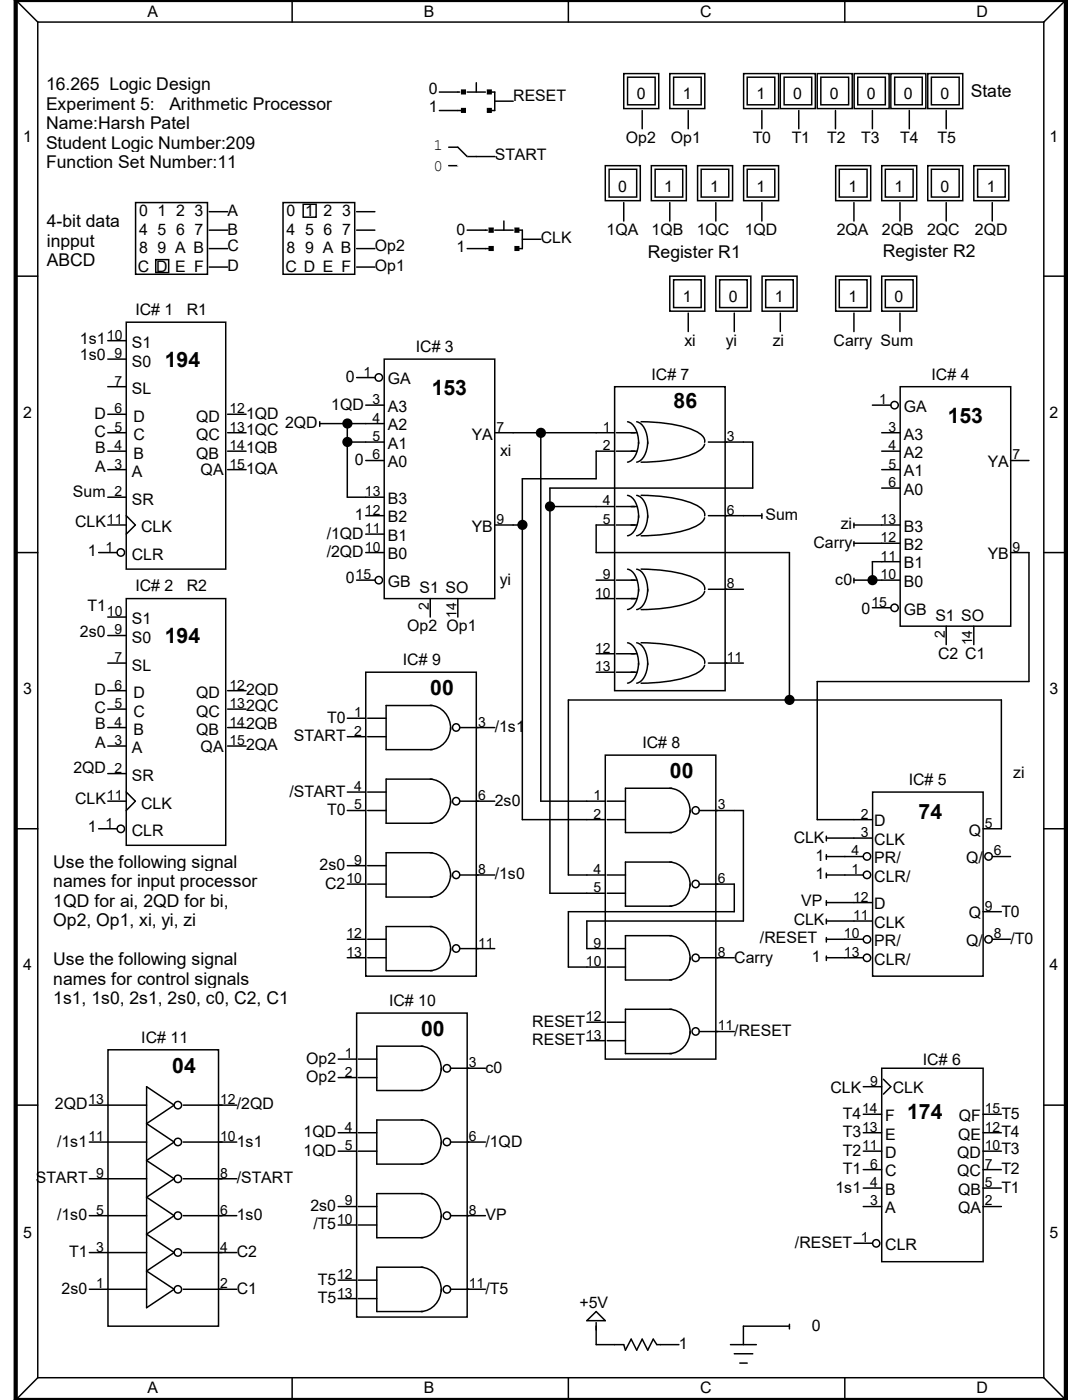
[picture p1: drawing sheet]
<svg xmlns="http://www.w3.org/2000/svg" width="216mm" height="279mm" viewBox="0 0 216 279" stroke-linecap="round" stroke-linejoin="round" font-family="sans-serif">
<g fill="none" stroke="#000" stroke-width=".3">
<path d="M3.1 0l4.4 4.4M7.5 4.4h200.8M7.5 4.4v270.6M58.3 0v4.4M113.4 0v4.4M168.6 0v4.4M208.3 4.4v270.6M212.7 0l-4.4 4.4M3.1 55.1h4.4M208.3 55.1h4.3M3.1 110.3h4.4M208.3 110.3h4.3"/>
<path d="M3.1 165.4h4.4M208.3 165.4h4.3M3.1 220.6h4.4M208.3 220.6h4.3M7.5 275l-4.4 4.4M7.5 275h200.8M58.3 275v4.4M113.4 275v4.4M168.6 275v4.4M208.3 275l4.4 4.4"/>
</g>
<path d="M3.1 0h209.6v279.4h-209.6z" fill="none" stroke="#000" stroke-width=".85"/>
<g fill="#fff">
<path d="M9.2 14.9h32.9v3.9h-32.9z"/>
<path d="M9.2 18.8h57.2v3.9h-57.2z"/>
<path d="M9.2 22.7h28.7v3.9h-28.7z"/>
<path d="M9.2 26.6h41.8v3.9h-41.8z"/>
<path d="M9.2 30.5h38.1v3.9h-38.1z"/>
<path d="M10.6 170.1h36.8v3.8h-36.8z"/>
<path d="M10.6 173.9h40.8v3.9h-40.8z"/>
<path d="M10.6 177.8h35v3.9h-35z"/>
<path d="M10.6 181.7h28.5v3.9h-28.5z"/>
<path d="M10.6 189.5h36.8v3.9h-36.8z"/>
<path d="M10.6 193.4h39.2v3.9h-39.2z"/>
<path d="M10.6 197.3h47.1v3.9h-47.1z"/>
<path d="M193.7 16.2h8.2v3.9h-8.2z"/>
<path d="M9.4 42.2h14.6v3.9h-14.6z"/>
<path d="M9.4 46.1h9.5v3.9h-9.5z"/>
<path d="M9.4 50h9.7v3.9h-9.7z"/>
<path d="M176.1 48.1h18.6v3.9h-18.6z"/>
<path d="M129.3 48.4h18.5v3.9h-18.5z"/>
</g>
<g fill="none" stroke="#000" stroke-width=".3">
<path d="M124.5 14.7h6.9v7h-6.9zM125.2 15.4h5.5v5.5h-5.5zM133.6 14.7h7v7h-7zM134.4 15.4h5.5v5.5h-5.5zM148.4 14.7h7v7h-7zM149.1 15.4h5.5v5.5h-5.5zM155.7 14.7h7v7h-7zM156.5 15.4h5.5v5.5h-5.5zM163.1 14.7h7v7h-7zM163.8 15.4h5.5v5.5h-5.5zM170.4 14.7h7v7h-7zM171.2 15.4h5.5v5.5h-5.5z"/>
<path d="M177.8 14.7h6.9v7h-6.9zM178.5 15.4h5.5v5.5h-5.5zM185.1 14.7h7v7h-7zM185.8 15.4h5.6v5.5h-5.6zM120.8 33.1h7v6.9h-7zM121.5 33.8h5.5v5.5h-5.5zM130 33.1h6.9v6.9h-6.9zM130.7 33.8h5.5v5.5h-5.5zM139.2 33.1h7v6.9h-7zM139.9 33.8h5.5v5.5h-5.5zM148.4 33.1h7v6.9h-7zM149.1 33.8h5.5v5.5h-5.5z"/>
<path d="M166.8 33.1h6.9v6.9h-6.9zM167.5 33.8h5.5v5.5h-5.5zM175.9 33.1h7v6.9h-7zM176.7 33.8h5.5v5.5h-5.5zM185.1 33.1h7v6.9h-7zM185.8 33.8h5.6v5.5h-5.6zM194.3 33.1h7v6.9h-7zM195.1 33.8h5.5v5.5h-5.5z"/>
</g>
<g fill="#fff" stroke="#fff" stroke-width=".3">
<path d="M122.3 34.5h4v4.1h-4z" fill-rule="evenodd"/>
<path d="M131.4 34.5h4.1v4.1h-4.1z" fill-rule="evenodd"/>
<path d="M140.6 34.5h4.1v4.1h-4.1z" fill-rule="evenodd"/>
<path d="M149.8 34.5h4.1v4.1h-4.1z" fill-rule="evenodd"/>
<path d="M168.2 34.5h4.1v4.1h-4.1z" fill-rule="evenodd"/>
<path d="M177.4 34.5h4v4.1h-4z" fill-rule="evenodd"/>
<path d="M186.6 34.5h4v4.1h-4z" fill-rule="evenodd"/>
<path d="M195.8 34.5h4v4.1h-4z" fill-rule="evenodd"/>
<path d="M125.9 16.1h4.1v4.1h-4.1z" fill-rule="evenodd"/>
<path d="M135.1 16.1h4.1v4.1h-4.1z" fill-rule="evenodd"/>
<path d="M149.8 16.1h4.1v4.1h-4.1z" fill-rule="evenodd"/>
<path d="M157.2 16.1h4v4.1h-4z" fill-rule="evenodd"/>
<path d="M164.5 16.1h4.1v4.1h-4.1z" fill-rule="evenodd"/>
<path d="M171.9 16.1h4v4.1h-4z" fill-rule="evenodd"/>
<path d="M179.2 16.1h4.1v4.1h-4.1z" fill-rule="evenodd"/>
<path d="M186.6 16.1h4v4.1h-4z" fill-rule="evenodd"/>
</g>
<path d="M25.2 119.5h19.8v49.2h-19.8z" fill="#fff"/>
<g fill="none" stroke="#000" stroke-width=".3">
<path d="M25.2 119.5h19.8v49.2h-19.8zM25.2 158.1l1.8 1.8-1.8 1.9"/>
<circle cx="24.1" cy="165.4" r=".74"/>
</g>
<path d="M25.2 64.3h19.8v49.3h-19.8z" fill="#fff"/>
<g fill="none" stroke="#000" stroke-width=".3">
<path d="M91.4 18.4h.3M92.1 18h.7v.7h-.7zM93.2 18.4h3.7M95 16.5v1.9M97.3 18h.7v.7h-.7zM98 18.4h.7v3.7h-1.1M89.5 29.4h1.9l1.8 1.8h1.8M89.5 33.1h1.9M91.4 22.1h1.1M92.1 21.7h.7v.7h-.7zM97.3 21.7h.7v.7h-.7zM27.1 40.4h14.3v14.3h-14.3z"/>
<path d="M31.1 51.8h2.6v2.6h-2.6zM56.5 40.4h14.3v14.3h-14.3zM60.5 40.8h2.6v2.5h-2.6zM96.9 45.9h.3M96.9 49.6h1.1M97.6 49.2h.8v.8h-.8zM97.6 45.6h.8v.7h-.8zM98.7 45.9h3.7M100.5 44.1v1.8M102.8 49.2h.7v.8h-.7zM102.8 45.6h.7v.7h-.7zM103.5 45.9h.7v3.7h-1.1"/>
<path d="M133.6 55.1h7v7h-7zM134.4 55.8h5.5v5.6h-5.5zM142.8 55.1h7v7h-7zM143.6 55.8h5.5v5.6h-5.5zM152.1 55.1h6.9v7h-6.9zM152.8 55.8h5.5v5.6h-5.5zM166.8 55.1h6.9v7h-6.9zM167.5 55.8h5.5v5.6h-5.5zM175.9 55.1h7v7h-7zM176.7 55.8h5.5v5.6h-5.5zM25.2 64.3h19.8v49.3h-19.8zM76.7 71.7h22v47.8h-22z"/>
<path d="M122.6 77.2h22.1v60.6h-22.1zM123 86.4h4M123 90h4M125.2 98.9a3.1 3.1 0 0 1 2.1 2.6l.1 1.8M125.2 84.2a3.1 3.1 0 0 1 2.1 2.6l.1 1.8M127 98.9a3.1 3.1 0 0 1 2.1 2.6l.1 1.8M127 84.2a3.1 3.1 0 0 1 2.1 2.6l.1 1.8M127.4 88.2a4.5 4.5 0 0 1-1.7 3.9l-.5 .1M127.9 98.9a26.9 26.9 0 0 1 11 1.9 2.45 2.45 0 0 1 1.7 2v.2M127.9 84.2a27 27 0 0 1 11 1.9 2.43 2.43 0 0 1 1.7 2v.2M129.2 88.2a4.5 4.5 0 0 1-1.7 3.9l-.5 .1M140.6 88.6a3.2 3.2 0 0 1-2 1.9 28.1 28.1 0 0 1-10.7 1.7"/>
<path d="M141.4 88.2h3.6M25.2 102.9l1.8 1.9-1.8 1.8M123 101.1h4M123 104.8h4M123 115.8h4M123 119.5h4M125.2 113.6a3.1 3.1 0 0 1 2.1 2.6l.1 1.8M127 113.6a3.1 3.1 0 0 1 2.1 2.6l.1 1.8M127.4 117.6a4.5 4.5 0 0 1-1.7 3.9l-.5 .2M127.4 102.9a4.5 4.5 0 0 1-1.7 3.9l-.5 .1M127.9 113.6a27 27 0 0 1 11 1.9 2.43 2.43 0 0 1 1.7 2.1v.1M129.2 117.6a4.5 4.5 0 0 1-1.7 3.9l-.5 .2"/>
<path d="M129.2 102.9a4.5 4.5 0 0 1-1.7 3.9l-.5 .1M140.6 103.3a3.2 3.2 0 0 1-2 1.8 28.1 28.1 0 0 1-10.7 1.8M140.6 118a3.1 3.1 0 0 1-2 1.8 27.9 27.9 0 0 1-10.7 1.9M141.4 102.9h3.6M141.4 117.6h3.6M123 130.5h4M123 134.2h4M125.2 128.3a3.1 3.1 0 0 1 2.1 2.6l.1 1.8M127 128.3a3.1 3.1 0 0 1 2.1 2.6l.1 1.8M127.4 132.3a4.5 4.5 0 0 1-1.7 3.9l-.5 .1M127.9 128.3a26.9 26.9 0 0 1 11 1.9 2.45 2.45 0 0 1 1.7 2.1v.1M129.2 132.3a4.5 4.5 0 0 1-1.7 3.9l-.5 .1"/>
<path d="M140.6 132.8a3.2 3.2 0 0 1-2 1.8 28.1 28.1 0 0 1-10.7 1.8M141.4 132.3h3.6M120.8 150.7h22v60.7h-22zM121.2 159.9h3.6M133.6 157.3a4.5 4.5 0 0 1 4.1 4.8M134 157.3h-9.2v8.9h9.2M121.2 163.6h3.6M121.2 174.6h3.6M121.2 178.3h3.6M133.6 172a4.5 4.5 0 0 1 4.1 4.8M134 172h-9.2v8.8h9.2M137.7 161.8a4.4 4.4 0 0 1-4.1 4.4"/>
<path d="M137.7 176.4a4.4 4.4 0 0 1-4.1 4.4M139.5 161.8h3.7M139.5 176.4h3.7M121.2 189.3h3.6M121.2 193h3.6M133.6 186.7a4.5 4.5 0 0 1 4.1 4.8M134 186.7h-9.2v8.9h9.2M137.7 191.2a4.4 4.4 0 0 1-4.1 4.3M139.5 191.1h3.7M121.2 204h3.6M121.2 207.7h3.6M133.6 201.4a4.5 4.5 0 0 1 4.1 4.8"/>
<path d="M134 201.4h-9.2v8.9h9.2M137.7 205.9a4.4 4.4 0 0 1-4.1 4.4M139.5 205.9h3.7"/>
<circle cx="75.6" cy="75.3" r=".74"/>
<circle cx="24.1" cy="110.3" r=".74"/>
<circle cx="75.6" cy="115.8" r=".74"/>
<circle cx="138.8" cy="161.7" r=".73"/>
<circle cx="138.8" cy="176.4" r=".73"/>
<circle cx="138.8" cy="191.1" r=".73"/>
<circle cx="138.8" cy="205.8" r=".73"/>
</g>
<g fill="#fff" stroke="#fff" stroke-width=".3">
<path d="M56.5 40.1h14.3v15.4h-14.3z" fill-rule="evenodd"/>
<path d="M27.1 40.1h14.3v15.4h-14.3z" fill-rule="evenodd"/>
<path d="M135.1 56.6h4.1v4h-4.1z" fill-rule="evenodd"/>
<path d="M144.3 56.6h4.1v4h-4.1z" fill-rule="evenodd"/>
<path d="M153.5 56.6h4.1v4h-4.1z" fill-rule="evenodd"/>
<path d="M168.2 56.6h4.1v4h-4.1z" fill-rule="evenodd"/>
<path d="M177.4 56.6h4v4h-4z" fill-rule="evenodd"/>
</g>
<path d="M93.2 31.2l-1.8 1.9M93.2 22.1h3.7M95 20.2v1.9M98.7 49.6h3.7M100.5 47.8v1.8" fill="none" stroke="#fff" stroke-width=".3"/>
<path d="M92.1 18h.7v.7h-.7zM97.3 18h.7v.7h-.7zM92.1 21.7h.7v.7h-.7zM97.3 21.7h.7v.7h-.7zM97.6 49.2h.8v.8h-.8zM97.6 45.6h.8v.7h-.8zM102.8 49.2h.7v.8h-.7zM102.8 45.6h.7v.7h-.7z" fill="#000"/>
<path d="M174.1 158.1h22.1v36.7h-22.1z" fill="#fff"/>
<path d="M174.1 158.1h22.1v36.7h-22.1z" fill="none" stroke="#000" stroke-width=".3"/>
<g fill="#fff">
<circle cx="197.3" cy="170.9" r=".37"/>
<circle cx="197.3" cy="187.5" r=".37"/>
</g>
<g fill="none" stroke="#000" stroke-width=".3">
<path d="M87.7 18.4h3.7M87.7 22.1h3.7M95 31.2h3.7M98.7 20.2h3.7M128.1 22.1v3.6M137.3 22.1v3.6M152 22.1v3.6M159.4 22.1v3.6M166.7 22.1v3.6M174.1 22.1v3.6M181.4 22.1v3.6M188.8 22.1v3.6"/>
<path d="M41.7 45.9h3.7M41.7 42.2h3.7M41.7 53.3h3.7M41.7 49.6h3.7M71.2 45.9h3.6M71.2 42.2h3.6M71.2 53.3h3.6M71.2 49.6h3.6M93.2 45.9h3.7M93.2 49.6h3.7M104.2 47.8h3.7M124.5 40.4v3.7"/>
<path d="M133.6 40.4v3.7M142.8 40.4v3.7M152 40.4v3.7M170.4 40.4v3.7M179.6 40.4v3.7M188.8 40.4v3.7M198 40.4v3.7M21.5 77.2h3.7M21.5 68h3.7M21.5 71.7h3.7M71.2 75.4h3.6M137.3 62.5v3.7"/>
<path d="M146.5 62.5v3.7M155.7 62.5v3.7M170.4 62.5v3.7M179.6 62.5v3.7M179.6 77.2h22.1v47.8h-22.1zM21.5 93.7h3.7M21.5 86.4h3.7M21.5 90h3.7M21.5 82.7h3.7M21.5 99.2h3.7M45.4 93.7h3.7M45.4 86.4h3.7"/>
<path d="M45.4 90h3.7M45.4 82.7h3.7M63.8 84.5h12.9M63.8 84.2v.9M69.3 84.5v14.7h7.4M69.3 88.2h7.4M73 91.9h3.7M73 80.9h3.7M98.7 86.4h23.9M107.9 86.4v73.5h12.9M122.6 90h-3.6v5.5h-14.8v68.1h16.6M144.7 88.2h5.5v9.2h-40.5v80.9h11.1"/>
<path d="M174.1 80.9h3.7M175.9 93.7h3.7M175.9 86.4h3.7M175.9 90h3.7M175.9 97.4h3.7M201.6 91.9h3.7M19.7 110.3h3.7M21.5 104.8h3.7M71.2 115.8h3.6M73 110.3h3.7M73 102.9h3.7M73 106.6h3.7"/>
<path d="M85.9 119.5v3.6M91.4 119.5v3.6M98.7 104.8h5.5M109.7 101.1h12.9M119 115.8h3.6M119 119.5h3.6M122.6 104.8h-3.6v5.5h38.5v29.4M144.7 102.9h7.3M144.7 117.6h3.6M152 102.5v1M170.4 104.4v.9M170.4 108.1v.9"/>
<path d="M170.4 115.4v.9M170.4 115.8h9.2M170.4 104.8h9.2M170.4 108.4h9.2M179.6 112.1h-5.5v3.7M201.6 110.3h3.7v25.7h-42.2v27.6h11M21.5 132.3h3.7M21.5 137.8h3.7M21.5 123.1h3.7M21.5 126.8h3.7M45.4 137.8h3.7M73 134.2h22v60.6h-22z"/>
<path d="M119 130.5h3.6M119 134.2h3.6M144.7 132.3h3.6M174.1 121.3h3.7M188.8 125v3.7M194.3 125v3.7M21.5 145.2h3.7M21.5 159.9h3.7M21.5 148.9h3.7M21.5 141.5h3.7M21.5 154.4h3.7M45.4 145.2h3.7"/>
<path d="M45.4 148.9h3.7M45.4 141.5h3.7M69.3 143.3h3.7M69.3 147h3.7M69.3 158.1h3.7M73.4 143.3h3.6M73.4 147h3.6M73.4 158.1h3.6M85.9 140.8a4.5 4.5 0 0 1 4 4.8M85.9 155.5a4.5 4.5 0 0 1 4 4.8M86.2 140.8h-9.2v8.8h9.2M86.2 155.5h-9.2v8.8h9.2"/>
<path d="M89.9 145.2a4.4 4.4 0 0 1-4 4.4M89.9 159.9a4.4 4.4 0 0 1-4 4.4M91.7 145.2h7M91.7 159.9h7M19.7 165.4h3.7M69.3 161.8h3.7M69.3 172.8h3.7M69.3 176.4h3.7M73.4 161.8h3.6M73.4 172.8h3.6M73.4 176.4h3.6M85.9 170.2a4.5 4.5 0 0 1 4 4.8"/>
<path d="M86.2 170.2h-9.2v8.8h9.2M89.9 174.6a4.5 4.5 0 0 1-4 4.4M91.7 174.6h7M142.8 161.8h5.5v22h-31.2v5.5h3.7M142.8 176.4h3.7v5.5h-33.1v11.1h7.4M164.9 174.6h7.4M164.9 166.9v.9M164.9 170.6v.9M164.9 174.2v1M164.9 179.7v1M164.9 170.9h7.4M164.9 167.3h9.2"/>
<path d="M196.1 165.4h3.7v-25.7h-86.4v34.9h7.4M198 170.9h3.6M69.3 187.5h3.7M69.3 191.1h3.7M73.4 187.5h3.6M73.4 191.1h3.6M85.9 184.9a4.5 4.5 0 0 1 4 4.8M86.2 184.9h-9.2v8.8h9.2M89.9 189.3a4.4 4.4 0 0 1-4 4.4M91.7 189.3h7M142.8 191.1h3.7M164.9 187.5h7.4"/>
<path d="M164.9 191.1h7.4M164.9 183.4v1M164.9 187.1v.9M164.9 190.8v.9M164.9 183.8h9.2M164.9 180.1h9.2M196.1 181.9h3.7M198 187.5h3.6M21.5 209.5h22.1v55.2h-22.1zM29.3 216.9l5.5 3.7-5.5 3.6 5.5 3.7-5.5 3.7 5.5 3.6-5.5 3.7 5.5 3.7-5.5 3.7 5.5 3.7-5.5 3.7 5.5 3.6-5.5 3.7zM67.5 211.4h3.7M67.5 215.1h3.7"/>
<path d="M71.2 202.2h22v60.6h-22zM71.5 211.4h3.7M71.5 215.1h3.7M84 208.8a4.5 4.5 0 0 1 4 4.8M84.4 208.8h-9.2v8.8h9.2M88 213.2a4.4 4.4 0 0 1-4 4.4M89.9 213.2h7M117.1 207.7h3.7M117.1 204h3.7M142.8 205.9h3.7M172.3 216.9h3.6M175.9 213.2h20.3v38.6h-20.3z"/>
<path d="M176.3 215.4l1.5 1.5-1.5 1.5M17.8 227.9h11.5M17.8 235.2h11.5M17.8 220.6h11.5M36.6 227.9h10.6M36.6 235.2h10.6M36.6 220.6h10.6M67.5 226.1h3.7M67.5 229.7h3.7M71.5 226.1h3.7M71.5 229.7h3.7M84 223.5a4.5 4.5 0 0 1 4 4.8"/>
<path d="M84 238.2a4.5 4.5 0 0 1 4 4.8M84.4 223.5h-9.2v8.8h9.2M84.4 238.2h-9.2v8.8h9.2M88 227.9a4.4 4.4 0 0 1-4 4.4M89.9 227.9h7M172.3 226.1h3.6M172.3 229.7h3.6M172.3 233.4h3.6M172.3 237.1h3.6M172.3 222.4h3.6M196.1 226.1h3.7M196.1 229.7h3.7"/>
<path d="M196.1 233.4h3.7M196.1 237.1h3.7M196.1 222.4h3.7M17.8 242.6h11.5M17.8 257.3h11.5M17.8 250h11.5M36.6 242.6h10.6M36.6 257.3h10.6M36.6 250h10.6M67.5 240.8h3.7M67.5 244.5h3.7M67.5 255.5h3.7"/>
<path d="M67.5 259.2h3.7M71.5 240.8h3.7M71.5 244.5h3.7M71.5 255.5h3.7M71.5 259.2h3.7M84 252.9a4.5 4.5 0 0 1 4 4.8M84.4 252.9h-9.2v8.8h9.2M88 242.7a4.4 4.4 0 0 1-4 4.3M88 257.3a4.4 4.4 0 0 1-4 4.4M89.9 242.6h7M89.9 257.3h7M170.4 248.1h3.7"/>
<path d="M172.3 240.8h3.6M196.1 240.8h3.7M117.1 263.6l1.9-1.9 1.8 1.9zM119 263.9v4.5h5.5l.3 1.1 1.1-2.2 1.1 2.2 1.1-2.2 1.1 2.2 1.1-2.2 .8 1.1h4.4M145.8 268.4h5.1M146.5 270.2h3.7M147.6 272h1.5M157.5 264.7h-9.2v3.7M157.5 264.3v.9"/>
<circle cx="178.5" cy="80.9" r=".74"/>
<circle cx="178.5" cy="121.3" r=".74"/>
<circle cx="91" cy="145.2" r=".73"/>
<circle cx="91" cy="159.9" r=".73"/>
<circle cx="91" cy="174.6" r=".73"/>
<circle cx="173" cy="170.9" r=".74"/>
<circle cx="173" cy="174.6" r=".74"/>
<circle cx="197.3" cy="170.9" r=".74"/>
<circle cx="91" cy="189.3" r=".73"/>
<circle cx="173" cy="191.2" r=".74"/>
<circle cx="173" cy="187.5" r=".74"/>
<circle cx="197.3" cy="187.5" r=".74"/>
<circle cx="89.2" cy="213.2" r=".74"/>
<circle cx="35.5" cy="220.6" r=".74"/>
<circle cx="35.5" cy="227.9" r=".74"/>
<circle cx="35.5" cy="235.3" r=".74"/>
<circle cx="89.2" cy="227.9" r=".74"/>
<circle cx="35.5" cy="242.6" r=".74"/>
<circle cx="35.5" cy="250" r=".74"/>
<circle cx="35.5" cy="257.3" r=".74"/>
<circle cx="89.2" cy="242.6" r=".74"/>
<circle cx="89.2" cy="257.3" r=".74"/>
<circle cx="174.8" cy="248.1" r=".73"/>
</g>
<g fill="#000" stroke="#000" stroke-width=".55">
<circle cx="69.3" cy="88.2" r=".74"/>
<circle cx="69.3" cy="84.5" r=".74"/>
<circle cx="107.9" cy="86.4" r=".74"/>
<circle cx="104.2" cy="104.8" r=".74"/>
<circle cx="109.7" cy="101.1" r=".74"/>
<circle cx="174.1" cy="115.8" r=".74"/>
<circle cx="157.5" cy="139.7" r=".74"/>
</g>
<g font-size="4.2">
<text x="32.9" y="73.2">194</text>
<text x="86.1" y="78.9">153</text>
<text x="134.4" y="81.4">86</text>
<text x="189.1" y="84.4">153</text>
<text x="32.9" y="128.3">194</text>
<text x="85.9" y="138.8">00</text>
<text x="133.7" y="155.3">00</text>
<text x="183.3" y="163.4">74</text>
<text x="84" y="206.8">00</text>
<text x="34.4" y="214.2">04</text>
<text x="181" y="223.4">174</text>
</g>
<g font-size="3.5">
<text x="9.2" y="18">16.265 Logic Design</text>
<text x="9.2" y="21.9">Experiment 5:</text>
<text x="33.8" y="21.9">Arithmetic Processor</text>
<text x="193.7" y="19.3">State</text>
<text x="9.2" y="25.8">Name:Harsh Patel</text>
<text x="9.2" y="29.7">Student Logic Number:209</text>
<text x="9.2" y="33.6">Function Set Number:11</text>
<text x="9.4" y="45.4">4-bit data</text>
<text x="9.4" y="49.3">inpput</text>
<text x="9.4" y="53.2">ABCD</text>
<text x="129.3" y="51.5">Register R1</text>
<text x="176.1" y="51.3">Register R2</text>
<text x="10.6" y="173.2">Use the following signal</text>
<text x="10.6" y="177.1">names for input processor</text>
<text x="10.6" y="181">1QD for ai, 2QD for bi,</text>
<text x="10.6" y="184.8">Op2, Op1, xi, yi, zi</text>
<text x="10.6" y="192.6">Use the following signal</text>
<text x="10.6" y="196.5">names for control signals</text>
<text x="10.6" y="200.4">1s1, 1s0, 2s1, 2s0, c0, C2, C1</text>
</g>
<g font-size="3.2">
<text x="29.5" y="3.4">A</text>
<text x="84.6" y="3.4">B</text>
<text x="139.7" y="3.4">C</text>
<text x="194.8" y="3.4">D</text>
<text x="85.6" y="18.8">0</text>
<text x="85.6" y="22.3">1</text>
<text x="102.4" y="20.2">RESET</text>
<text x="127" y="19.8">0</text>
<text x="136.2" y="19.8">1</text>
<text x="150.9" y="19.8">1</text>
<text x="158.3" y="19.8">0</text>
<text x="165.6" y="19.8">0</text>
<text x="173" y="19.8">0</text>
<text x="180.3" y="19.8">0</text>
<text x="187.7" y="19.8">0</text>
<text x="4.6" y="28.3">1</text>
<text x="124.9" y="28.5">Op2</text>
<text x="133.9" y="28.5">Op1</text>
<text x="150.2" y="28.5">T0</text>
<text x="158" y="28.5">T1</text>
<text x="165.1" y="28.5">T2</text>
<text x="171.8" y="28.5">T3</text>
<text x="179.6" y="28.5">T4</text>
<text x="187.1" y="28.5">T5</text>
<text x="209.4" y="28.3">1</text>
<text x="86.5" y="34">0</text>
<text x="86.5" y="30">1</text>
<text x="98.7" y="31.9">START</text>
<text x="123.4" y="38.2">0</text>
<text x="132.5" y="38.2">1</text>
<text x="141.7" y="38.2">1</text>
<text x="150.9" y="38.2">1</text>
<text x="169.3" y="38.2">1</text>
<text x="178.5" y="38.2">1</text>
<text x="187.7" y="38.2">0</text>
<text x="196.9" y="38.2">1</text>
<text x="27.8" y="43.1">0 1 2 3</text>
<text x="27.8" y="46.8">4 5 6 7</text>
<text x="45.4" y="46.9">B</text>
<text x="45.4" y="43.1">A</text>
<text x="57.2" y="43.1">0 1 2 3</text>
<text x="57.2" y="46.8">4 5 6 7</text>
<text x="91.1" y="46.8">0</text>
<text x="121" y="46.9">1QA</text>
<text x="130" y="46.9">1QB</text>
<text x="139" y="46.9">1QC</text>
<text x="148.6" y="46.9">1QD</text>
<text x="167" y="46.9">2QA</text>
<text x="176" y="46.9">2QB</text>
<text x="185" y="46.9">2QC</text>
<text x="194.5" y="46.9">2QD</text>
<text x="27.8" y="50.5">8 9 A B</text>
<text x="45.4" y="50.2">C</text>
<text x="57.2" y="50.5">8 9 A B</text>
<text x="74.8" y="50.2">Op2</text>
<text x="91.1" y="50.4">1</text>
<text x="107.9" y="48.5">CLK</text>
<text x="27.5" y="54.2">C D E F</text>
<text x="45.4" y="54.1">D</text>
<text x="56.9" y="54.2">C D E F</text>
<text x="74.8" y="54.1">Op1</text>
<text x="27" y="62.9">IC# 1</text>
<text x="37.3" y="62.9">R1</text>
<text x="136.2" y="60.3">1</text>
<text x="145.4" y="60.3">0</text>
<text x="154.6" y="60.3">1</text>
<text x="169.3" y="60.3">1</text>
<text x="178.5" y="60.3">0</text>
<text x="16" y="68.7">1s1</text>
<text x="16" y="71.9">1s0</text>
<text x="26.3" y="69.5">S1</text>
<text x="83" y="70.2">IC# 3</text>
<text x="136.6" y="69">xi</text>
<text x="144.8" y="69">yi</text>
<text x="154.2" y="69">zi</text>
<text x="166.3" y="69">Carry Sum</text>
<text x="26.3" y="73.2">S0</text>
<text x="69" y="76.2">0</text>
<text x="77.4" y="76.7">GA</text>
<text x="130" y="75.8">IC# 7</text>
<text x="185.9" y="75.8">IC# 4</text>
<text x="4.6" y="83.4">2</text>
<text x="18.9" y="83.6">D</text>
<text x="26.3" y="78.7">SL</text>
<text x="49.1" y="83.6">1QD</text>
<text x="66.1" y="81.7">1QD</text>
<text x="77.4" y="82.2">A3</text>
<text x="180.3" y="82.2">GA</text>
<text x="209.4" y="83.4">2</text>
<text x="18.9" y="87.1">C</text>
<text x="26.7" y="84.2">D</text>
<text x="26.7" y="87.8">C</text>
<text x="39.2" y="87.8">QC</text>
<text x="39.2" y="84.2">QD</text>
<text x="49.1" y="86.8">1QC</text>
<text x="56.9" y="85.4">2QD</text>
<text x="77.4" y="89.6">A1</text>
<text x="77.4" y="85.9">A2</text>
<text x="94.1" y="87.8">YA</text>
<text x="180.3" y="87.8">A3</text>
<text x="19" y="90.3">B</text>
<text x="19" y="94.2">A</text>
<text x="26.3" y="95.2">A</text>
<text x="26.7" y="91.5">B</text>
<text x="39.2" y="91.5">QB</text>
<text x="40" y="94.8">QA</text>
<text x="49.1" y="94.6">1QA</text>
<text x="49.1" y="90.3">1QB</text>
<text x="70.8" y="92.8">0</text>
<text x="77.4" y="93.3">A0</text>
<text x="99.8" y="90.9">xi</text>
<text x="180.3" y="95.1">A1</text>
<text x="180.3" y="91.4">A2</text>
<text x="197.1" y="93.3">YA</text>
<text x="14.6" y="99.2">Sum</text>
<text x="26.3" y="100.7">SR</text>
<text x="77.4" y="100.6">B3</text>
<text x="180.3" y="98.8">A0</text>
<text x="15" y="105.2">CLK</text>
<text x="28.2" y="106.2">CLK</text>
<text x="65.2" y="107.5">/1QD</text>
<text x="70.8" y="103.8">1</text>
<text x="77.4" y="107.9">B1</text>
<text x="77.4" y="104.3">B2</text>
<text x="94.1" y="106.1">YB</text>
<text x="152.7" y="103.8">Sum</text>
<text x="167.8" y="105.7">zi</text>
<text x="180.3" y="106.1">B3</text>
<text x="17.5" y="110.9">1</text>
<text x="26.3" y="111.8">CLR</text>
<text x="65.2" y="111.2">/2QD</text>
<text x="77.4" y="111.6">B0</text>
<text x="162.3" y="109.3">Carry</text>
<text x="180.3" y="113.5">B1</text>
<text x="180.3" y="109.8">B2</text>
<text x="197.1" y="111.6">YB</text>
<text x="27" y="118">IC# 2</text>
<text x="37.3" y="118">R2</text>
<text x="69" y="116.3">0</text>
<text x="77.4" y="117.1">GB</text>
<text x="83.7" y="118.4">S1 SO</text>
<text x="99.7" y="116.7">yi</text>
<text x="166.7" y="116.7">c0</text>
<text x="180.3" y="117.1">B0</text>
<text x="17.5" y="122">T1</text>
<text x="26.3" y="124.6">S1</text>
<text x="81.2" y="126">Op2 Op1</text>
<text x="171.9" y="122.5">0</text>
<text x="180.3" y="122.7">GB</text>
<text x="186.6" y="123.9">S1 SO</text>
<text x="16" y="127">2s0</text>
<text x="26.3" y="128.3">S0</text>
<text x="187.2" y="131.5">C2 C1</text>
<text x="26.3" y="133.8">SL</text>
<text x="80.4" y="132.8">IC# 9</text>
<text x="4.6" y="138.6">3</text>
<text x="18.9" y="138.7">D</text>
<text x="18.9" y="142.3">C</text>
<text x="26.7" y="139.3">D</text>
<text x="26.7" y="143">C</text>
<text x="39.2" y="143">QC</text>
<text x="39.2" y="139.3">QD</text>
<text x="49.1" y="141.9">2QC</text>
<text x="49.1" y="138.7">2QD</text>
<text x="209.4" y="138.6">3</text>
<text x="19" y="145.5">B</text>
<text x="19" y="149.4">A</text>
<text x="26.7" y="146.7">B</text>
<text x="39.2" y="146.7">QB</text>
<text x="40" y="150">QA</text>
<text x="49.1" y="149.7">2QA</text>
<text x="49.1" y="145.5">2QB</text>
<text x="58.6" y="147.9">START</text>
<text x="65.3" y="144.2">T0</text>
<text x="98.7" y="146.1">/1s1</text>
<text x="128.2" y="149.3">IC# 8</text>
<text x="14.6" y="154.3">2QD</text>
<text x="26.3" y="155.9">SR</text>
<text x="26.3" y="150.3">A</text>
<text x="202.2" y="155.4">zi</text>
<text x="15" y="160.4">CLK</text>
<text x="28.2" y="161.4">CLK</text>
<text x="57.7" y="159">/START</text>
<text x="98.7" y="160.8">2s0</text>
<text x="181.3" y="156.6">IC# 5</text>
<text x="17.5" y="166">1</text>
<text x="26.3" y="166.9">CLR</text>
<text x="65.3" y="162.6">T0</text>
<text x="174.5" y="164.9">D</text>
<text x="193.3" y="166.8">Q</text>
<text x="63.8" y="173.7">2s0</text>
<text x="158.4" y="168.1">CLK</text>
<text x="162.7" y="171.8">1</text>
<text x="174.5" y="168.6">CLK</text>
<text x="174.5" y="172.3">PR/</text>
<text x="192.8" y="172.3">Q/</text>
<text x="64.9" y="177.3">C2</text>
<text x="98.7" y="175.5">/1s0</text>
<text x="162.7" y="175.5">1</text>
<text x="174.5" y="176">CLR/</text>
<text x="158.4" y="184.7">CLK</text>
<text x="159.9" y="180.9">VP</text>
<text x="174.5" y="185.2">CLK</text>
<text x="174.5" y="181.5">D</text>
<text x="193.3" y="183.3">Q</text>
<text x="199.8" y="182.9">T0</text>
<text x="151.6" y="188.3">/RESET</text>
<text x="162" y="191.9">1</text>
<text x="174.5" y="188.8">PR/</text>
<text x="192.8" y="188.8">Q/</text>
<text x="201.6" y="188.3">/T0</text>
<text x="4.6" y="193.7">4</text>
<text x="146.5" y="192.1">Carry</text>
<text x="174.5" y="192.5">CLR/</text>
<text x="209.4" y="193.7">4</text>
<text x="77.6" y="200.7">IC# 10</text>
<text x="28.2" y="208.1">IC# 11</text>
<text x="106.2" y="208.6">RESET</text>
<text x="106.2" y="204.9">RESET</text>
<text x="146.5" y="206.8">/RESET</text>
<text x="61.1" y="215.9">Op2</text>
<text x="61.1" y="212.3">Op2</text>
<text x="96.9" y="214.1">c0</text>
<text x="184.1" y="212.5">IC# 6</text>
<text x="11" y="221.4">2QD</text>
<text x="47.2" y="221.4">/2QD</text>
<text x="165.7" y="218.2">CLK</text>
<text x="178.1" y="218.2">CLK</text>
<text x="60.6" y="226.9">1QD</text>
<text x="168.2" y="226.9">T3</text>
<text x="168.2" y="223.3">T4</text>
<text x="176.7" y="227.5">E</text>
<text x="176.7" y="223.8">F</text>
<text x="191.2" y="227.5">QE</text>
<text x="191.3" y="223.8">QF</text>
<text x="199.8" y="226.9">T4</text>
<text x="199.8" y="223.3">T5</text>
<text x="11.4" y="228.8">/1s1</text>
<text x="47.2" y="228.8">1s1</text>
<text x="60.6" y="230.6">1QD</text>
<text x="96.9" y="228.8">/1QD</text>
<text x="168.2" y="230.6">T2</text>
<text x="176.7" y="231.1">D</text>
<text x="191" y="231.1">QD</text>
<text x="199.8" y="230.4">T3</text>
<text x="7.2" y="236.2">START</text>
<text x="47.2" y="236.2">/START</text>
<text x="166.7" y="238">1s1</text>
<text x="168.2" y="234.3">T1</text>
<text x="176.7" y="238.5">B</text>
<text x="176.7" y="234.8">C</text>
<text x="191" y="234.8">QC</text>
<text x="191.2" y="238.5">QB</text>
<text x="199.8" y="238">T1</text>
<text x="199.8" y="234.4">T2</text>
<text x="11.4" y="243.5">/1s0</text>
<text x="47.2" y="243.5">1s0</text>
<text x="61.9" y="241.7">2s0</text>
<text x="62.5" y="245.4">/T5</text>
<text x="96.9" y="243.5">VP</text>
<text x="176.7" y="242.1">A</text>
<text x="191.2" y="242.1">QA</text>
<text x="4.6" y="247.1">5</text>
<text x="13.8" y="250.9">T1</text>
<text x="47.2" y="250.9">C2</text>
<text x="158.6" y="249">/RESET</text>
<text x="176.7" y="249.5">CLR</text>
<text x="209.4" y="247.1">5</text>
<text x="63.4" y="256.4">T5</text>
<text x="12.3" y="258.2">2s0</text>
<text x="47.2" y="258.2">C1</text>
<text x="63.4" y="260.1">T5</text>
<text x="96.9" y="258.2">/T5</text>
<text x="115.6" y="261">+5V</text>
<text x="135.5" y="269.2">1</text>
<text x="162" y="265.6">0</text>
<text x="29.5" y="278.1">A</text>
<text x="84.6" y="278.1">B</text>
<text x="139.7" y="278.1">C</text>
<text x="194.8" y="278.1">D</text>
</g>
<g font-size="2.8">
<text x="21.3" y="67.8">10</text>
<text x="22.9" y="71.5">9</text>
<text x="22.9" y="77">7</text>
<text x="72.5" y="75.1">1</text>
<text x="22.9" y="82.5">6</text>
<text x="45.8" y="82.5">12</text>
<text x="74.3" y="80.6">3</text>
<text x="175.4" y="80.6">1</text>
<text x="22.9" y="89.8">4</text>
<text x="22.9" y="86.1">5</text>
<text x="45.8" y="89.8">14</text>
<text x="45.8" y="86.1">13</text>
<text x="74.3" y="88">5</text>
<text x="74.3" y="84.3">4</text>
<text x="99.1" y="86.1">7</text>
<text x="120.3" y="86.1">1</text>
<text x="120.3" y="89.8">2</text>
<text x="145" y="88">3</text>
<text x="177.3" y="89.8">4</text>
<text x="177.3" y="86.1">3</text>
<text x="22.9" y="93.5">3</text>
<text x="45.8" y="93.5">15</text>
<text x="74.3" y="91.7">6</text>
<text x="177.3" y="93.5">5</text>
<text x="202" y="91.7">7</text>
<text x="22.9" y="99">2</text>
<text x="72.8" y="99">13</text>
<text x="120.3" y="100.9">4</text>
<text x="177.3" y="97.2">6</text>
<text x="21.3" y="104.6">11</text>
<text x="72.8" y="106.4">11</text>
<text x="72.8" y="102.7">12</text>
<text x="99.1" y="104.6">9</text>
<text x="120.3" y="104.6">5</text>
<text x="145" y="102.7">6</text>
<text x="175.7" y="104.6">13</text>
<text x="21" y="110.1">1</text>
<text x="72.8" y="110.1">10</text>
<text x="175.7" y="111.9">11</text>
<text x="175.7" y="108.2">12</text>
<text x="202" y="110.1">9</text>
<text x="71" y="115.6">15</text>
<text x="118.7" y="119.3">10</text>
<text x="120.3" y="115.6">9</text>
<text x="145" y="117.4">8</text>
<text x="175.7" y="115.6">10</text>
<text x="21.3" y="122.9">10</text>
<text x="85.6" y="121.8" transform="rotate(-90 85.6 121.8)">2</text>
<text x="91.1" y="123.3" transform="rotate(-90 91.1 123.3)">14</text>
<text x="173.9" y="121.1">15</text>
<text x="22.9" y="126.6">9</text>
<text x="118.7" y="130.3">12</text>
<text x="188.5" y="127.3" transform="rotate(-90 188.5 127.3)">2</text>
<text x="194" y="128.8" transform="rotate(-90 194 128.8)">14</text>
<text x="22.9" y="137.6">6</text>
<text x="22.9" y="132.1">7</text>
<text x="45.8" y="137.6">12</text>
<text x="118.7" y="133.9">13</text>
<text x="145" y="132.1">11</text>
<text x="22.9" y="141.3">5</text>
<text x="45.8" y="141.3">13</text>
<text x="70.7" y="143.1">1</text>
<text x="22.9" y="148.7">3</text>
<text x="22.9" y="145">4</text>
<text x="45.8" y="148.7">15</text>
<text x="45.8" y="145">14</text>
<text x="70.7" y="146.8">2</text>
<text x="95.4" y="145">3</text>
<text x="22.9" y="154.2">2</text>
<text x="21.3" y="159.7">11</text>
<text x="70.7" y="157.9">4</text>
<text x="70.7" y="161.5">5</text>
<text x="95.4" y="159.7">6</text>
<text x="118.4" y="159.7">1</text>
<text x="143.2" y="161.5">3</text>
<text x="21" y="165.2">1</text>
<text x="118.4" y="163.4">2</text>
<text x="171.8" y="167">3</text>
<text x="171.8" y="163.4">2</text>
<text x="196.5" y="165.2">5</text>
<text x="70.7" y="172.6">9</text>
<text x="169.9" y="170.7">4</text>
<text x="198.3" y="170.7">6</text>
<text x="69.1" y="176.2">10</text>
<text x="95.4" y="174.4">8</text>
<text x="118.4" y="174.4">4</text>
<text x="118.4" y="178.1">5</text>
<text x="143.2" y="176.2">6</text>
<text x="169.9" y="174.4">1</text>
<text x="170.2" y="179.9">12</text>
<text x="170.2" y="183.6">11</text>
<text x="196.5" y="181.7">9</text>
<text x="69.1" y="187.3">12</text>
<text x="69.1" y="190.9">13</text>
<text x="95.4" y="189.1">11</text>
<text x="118.4" y="189.1">9</text>
<text x="143.2" y="190.9">8</text>
<text x="168.4" y="190.9">13</text>
<text x="168.4" y="187.3">10</text>
<text x="198.3" y="187.3">8</text>
<text x="116.9" y="192.8">10</text>
<text x="116.9" y="203.8">12</text>
<text x="116.9" y="207.5">13</text>
<text x="143.2" y="205.7">11</text>
<text x="68.8" y="211.2">1</text>
<text x="68.8" y="214.8">2</text>
<text x="93.6" y="213">3</text>
<text x="17.7" y="220.3">13</text>
<text x="43.9" y="220.3">12</text>
<text x="173.6" y="216.7">9</text>
<text x="17.7" y="227.7">11</text>
<text x="43.9" y="227.7">10</text>
<text x="68.8" y="225.8">4</text>
<text x="93.6" y="227.7">6</text>
<text x="172" y="225.8">13</text>
<text x="172" y="222.2">14</text>
<text x="196.5" y="225.8">12</text>
<text x="196.5" y="222.2">15</text>
<text x="68.8" y="229.5">5</text>
<text x="172" y="229.5">11</text>
<text x="173.6" y="233.2">6</text>
<text x="196.5" y="233.2">7</text>
<text x="196.5" y="229.5">10</text>
<text x="19.2" y="235">9</text>
<text x="43.9" y="235">8</text>
<text x="173.6" y="236.9">4</text>
<text x="196.5" y="236.9">5</text>
<text x="19.2" y="242.4">5</text>
<text x="43.9" y="242.4">6</text>
<text x="67.3" y="244.3">10</text>
<text x="68.8" y="240.6">9</text>
<text x="93.6" y="242.4">8</text>
<text x="173.6" y="240.6">3</text>
<text x="196.5" y="240.6">2</text>
<text x="19.2" y="249.8">3</text>
<text x="43.9" y="249.8">4</text>
<text x="171.8" y="247.9">1</text>
<text x="19.2" y="257.1">1</text>
<text x="43.9" y="257.1">2</text>
<text x="67.3" y="255.3">12</text>
<text x="93.6" y="257.1">11</text>
<text x="67.3" y="259">13</text>
</g>
</svg>
